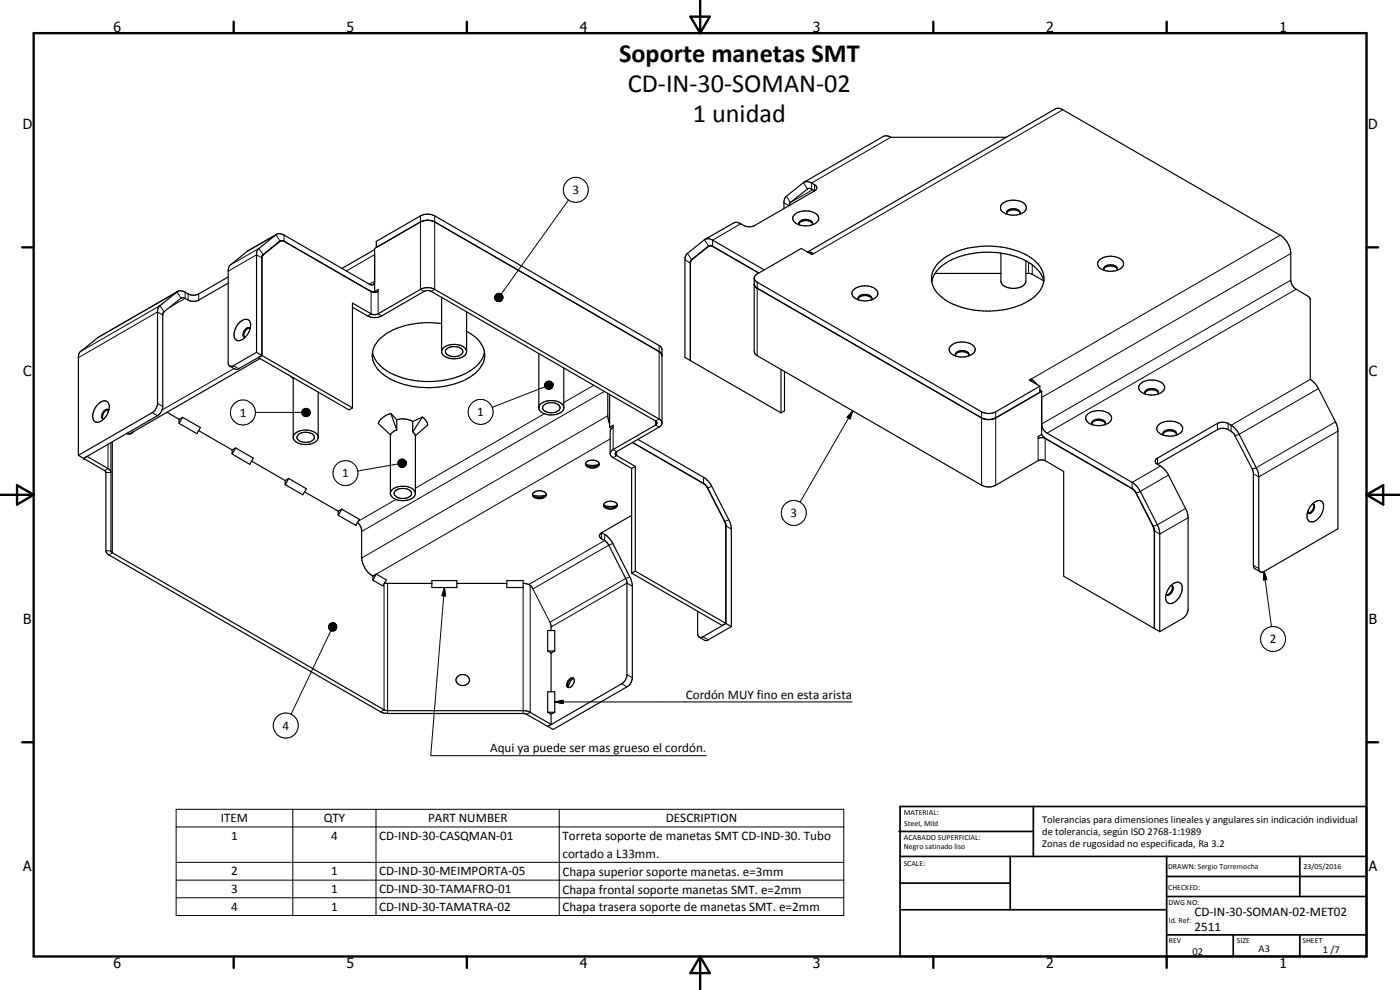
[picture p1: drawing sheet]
<svg xmlns="http://www.w3.org/2000/svg" width="420mm" height="297mm" viewBox="0 0 420 297" stroke-linecap="round" stroke-linejoin="round" font-family="sans-serif">
<g fill="none" stroke="#000" stroke-width=".35">
<path d="M244.5 57.3a.98 .98 0 0 0 .6-1 .98 .98 0 0 0-.6-.9l-2-.9-1.4 .3-5.3 4.3-.5 1.3v2.2M244.5 57.3l-1.4-.7-.8 .1-5.1 4-.4 .9M244.5 57.3l-18.1 10.4a3.9 3.9 0 0 1-4.1-.6 2.04 2.04 0 0 0-2.2-.2l-8.5 4.9M302 41.2h-34.7l-1-.4h-1l-24 13.9M83 70.3a53.4 53.4 0 0 0-14 9.3l-.5 1.3v28.2l.4 .8M84.2 72.3l-.7 .4M85.3 72.4l-.4-.1-.8 .1-5.1 4.1-.3 .5-.1 29.7M112.4 74.9l-9.8 5.7M112.9 74.3v-1.9l13.3-7.6a4.6 4.6 0 0 1 4.3 0l67.6 39 .3 .4 .3 .4-.1 22.8-.8 .7-12.7 7.4a.63 .63 0 0 0-.5 .6 .63 .63 0 0 0 .5 .6l5.6 3.3M213.1 73.7l-.3 .2M213.2 73.7l-.6 .1-5.1 4.1-.3 .5v29.7M213.2 73.7l14.5 8.2-14.4-8.2-.6 .2-5.2 4.2-.3 .9v29.2"/>
<path d="M238.2 64.6a5.4 5.4 0 0 1 6.1-.8 1.8 1.8 0 0 1 1.4 1.9 1.8 1.8 0 0 1-1.7 1.7 5.3 5.3 0 0 1-5.9-1.2l-.2-.8zM239.8 67.2a2.57 2.57 0 0 1 4.1 0M239.9 67.5a1.19 1.19 0 0 1 1.4-1.6 1.81 1.81 0 0 1 2.5 1.4l-.1 .2M242.3 75.6l74.4-42.9 .9-.2 1 .2 65.6 37.9a7.2 7.2 0 0 1 3.2 5.1v8.4a3.4 3.4 0 0 0 1.6 2.7l3.6 2.1 .6 .8v24.1l1.4 1.2 1.1 1.6 5.1 10 .7 1.9v30.2l-22.1 12.7-.8 .3-.4-.1M242.4 75.7h.9l.9 .4-.5 .3-3.2-1.9-13.3 7.7-.6 .6-.3 .6M281.5 79a21 21 0 0 1 14.8-5.2 20.4 20.4 0 0 1 14.9 5.1 6.4 6.4 0 0 1-.6 10 24 24 0 0 1-18.6 4.1 16.5 16.5 0 0 1-11.4-6 6.2 6.2 0 0 1 .9-8zM300.4 75.9v8.7a4.5 4.5 0 0 0 5.3 1.7 2.52 2.52 0 0 0 2.2-1.9v-6.1M300.4 75.9a24.4 24.4 0 0 0-17.6 3.8 7.8 7.8 0 0 0-3.2 4.8M300.4 75.9a16.2 16.2 0 0 1 12 6.4l.9 2.2M300.8 61.1a5.5 5.5 0 0 1 7 .4 1.88 1.88 0 0 1-1.4 2.7 5.3 5.3 0 0 1-6-1.2l-.1-1.1zM302.1 64a2.53 2.53 0 0 1 4 0M302.2 64.3a1.24 1.24 0 0 1 1.4-1.6 2.05 2.05 0 0 1 2.6 1.2l-.2 .4"/>
<path d="M329.7 78.2a5.2 5.2 0 0 1 7.4 .4 1.97 1.97 0 0 1-1.6 2.4 4.9 4.9 0 0 1-6-1.4l-.1-.6zM53.3 87.5l-23.8 13.7-5.7 4.7-.3 1v29.7M68.5 83.1l-8.9 5.1a4 4 0 0 1-4.4-.7l-1.3-.3-.8 .4-5.3 4.3-.4 .9-.1 28.5a3.8 3.8 0 0 1-1.6 2.5l-22.2 12.8M68.5 85l-8.9 5a3.9 3.9 0 0 1-4.3-.6l-1 .1-5.1 4.1-.3 .4-.1 28.3-.4 1.2-1.1 1.2-22.2 12.8M71.4 97.2a2.47 2.47 0 0 1 3.3-1.1 4.2 4.2 0 0 1-1.3 5.3 1.75 1.75 0 0 1-2.4 .6 1.75 1.75 0 0 1-.7-2.3zM75 98.5a1.98 1.98 0 0 0-1.6 2.7M75.1 98.6a1.16 1.16 0 0 0-1.8 .7 1.36 1.36 0 0 0 .1 1.9M105.8 92.2l4.5 2.6a4.7 4.7 0 0 0 4.2 0l12.8-7.4 .7-.2 1.2 .1 67.6 39a.66 .66 0 0 1 .4 .6 .66 .66 0 0 1-.4 .7l-12.8 7.3-.7 .5-.2 .7M110.8 87.1l1.7 .4M112.4 87.8l-1-.3-26.4-15.2h-1l-5.1 4.1-.3 .7v29.6M112.4 84.6a.95 .95 0 0 1-.6 .9 .95 .95 0 0 1-1-.2l-25.6-14.8a2.1 2.1 0 0 0-2.4-.1l-5.3 4.3-.5 .9v30.1M112.4 87.5v-13l13.8-7.9a4.9 4.9 0 0 1 4.3 0l67.3 38.9 .9 1"/>
<path d="M112.4 87.5l1.1-.6v.6l-1.1 .3M112.4 87.5l.4 .2M112.6 87.6l-.2 .2M132.5 97.1a23.7 23.7 0 0 0-17.7 3.9 6.6 6.6 0 0 0 .2 11.3 24.8 24.8 0 0 0 20.7 3.1 13.5 13.5 0 0 0 9.3-6.5 6.7 6.7 0 0 0-2.9-8.2l-2.1-1.3M132.5 89.2v16.5a4 4 0 0 0 4.8 1.9 2.81 2.81 0 0 0 2.7-2v-12M226.3 85.3l.3 .6 .6 .6 67.4 38.9a4.7 4.7 0 0 0 4.2 0l13.8-8M226.3 83.4l.3 .7 .6 .6 67.4 38.9a4.9 4.9 0 0 0 4.2 0l13.3-7.7M226.3 83.4v22.1l.7 1.1 67.6 39a4.5 4.5 0 0 0 4.2 0l13.2-7.6 1.7 .2 5.5 3.3v31.4l27.2 15.7M229.4 81l-15.9-9.1a2.04 2.04 0 0 0-2.1 0l-5.3 4.3-.5 1.4v29.6l28.8 16.7M256.2 86.9a5.3 5.3 0 0 1 7.1 .5 1.7 1.7 0 0 1-1.1 2.3 5.3 5.3 0 0 1-6.3-1l-.2-1.1zM257.5 89.7l.1-.2a2.69 2.69 0 0 1 3.8-.2l.3 .4M257.7 90a1.19 1.19 0 0 1 1.3-1.6 2.1 2.1 0 0 1 2.7 1.2l-.2 .4"/>
<path d="M280.6 82h19.8M307.9 82l1.6 .2 3.7 2M331.2 80.8a2.58 2.58 0 0 1 4.2 0M331.4 81.1l-.2-.4a1.65 1.65 0 0 1 2.2-1.2 1.46 1.46 0 0 1 1.9 1.4l-.1 .2M73.4 101.2l.2 .1M77 105.7l-6.9 4-1.2 .2M77 105.7l1.6 1M77.6 107.2v.1M77.6 107.3l27.1 15.7 1.1-.6M78.1 107.6l-39.2 22.6M78.6 106.7l-7.4 4.1-.7-.1-1.6-.8M78.6 106.7l-1 .6"/>
<path d="M78.6 106.7l27.2 15.7M87.2 112.9l.8 .8 .2-.3M88 113.6v17.8a3.8 3.8 0 0 0 4.3 1.9 3.1 3.1 0 0 0 3.2-2 3.3 3.3 0 0 0-3.9-2.3 3.5 3.5 0 0 0-3.6 2.1M95.5 117.6v13.6M111.8 105.7a10.5 10.5 0 0 0 7.4 7.1 25.9 25.9 0 0 0 22.5-1.9 8 8 0 0 0 3.7-5.2M134 104.8a3.6 3.6 0 0 1 4.8 .3 1.61 1.61 0 0 1-1.7 1.8 3.1 3.1 0 0 1-3.4-1.2zM140 105.3a4 4 0 0 0-4.8-1.9 2.81 2.81 0 0 0-2.7 2M161.7 106.1v16.5a4.3 4.3 0 0 0 5.3 1.7 2.66 2.66 0 0 0 2.2-1.9v-12M182.4 118v6.8l.6 2.3M183 118.4v9.8M234.4 110.8v13.1M235.4 111.4v11.9l-1 .6"/>
<path d="M285.2 103.9a5.3 5.3 0 0 1 7.3 .4 1.94 1.94 0 0 1-1.6 2.4 5.3 5.3 0 0 1-5.8-1.1l-.3-.8zM286.7 106.6l.1-.3a2.74 2.74 0 0 1 3.8-.1l.2 .4M286.8 106.8l-.1-.2a1.38 1.38 0 0 1 1.5-1.4h1.1a1.22 1.22 0 0 1 1.3 1.6M309.4 113.7l1.8 1.7M309.4 113.7v.6M309.4 113.7l-.5 .3 3.2 1.9M312.1 116.9l.1 .3M312.1 115.9v1.8M312.1 117.1l.5 .3M312.6 117.4v12.9l-1 .6v.7l.7-.3 1.2 .1 26.3 15.2 .6 .6M342.3 115.1l.9-.6a6.4 6.4 0 0 1 4.6-.1 1.84 1.84 0 0 1 1.7 1.6 1.84 1.84 0 0 1-1.3 2 5.4 5.4 0 0 1-6.3-1l-.2-.8zM343.6 117.9a2.58 2.58 0 0 1 4.1 0"/>
<path d="M343.7 118.2a1.19 1.19 0 0 1 1.4-1.6 2.05 2.05 0 0 1 2.6 1.3l-.2 .3M23.5 136.6l1.6 .9M25.1 137.5l6.3 3.7 .4 .4v23.7l.6 1 82.1 47.4 1.8 .4h41l7 3.8 1.1-.6M26.2 136.9h.1M26.2 136.9l6.7 4 .4 .9M26.2 136.9l-1.1 .6M29 121.7a2.47 2.47 0 0 1 3.3-1.1 4.2 4.2 0 0 1-1.4 5.3 1.72 1.72 0 0 1-3-.3 4.8 4.8 0 0 1 1.1-3.9zM32.5 122.9l-.5-.1a2.26 2.26 0 0 0-1.5 2.3l.1 .4 .5 .2M32.5 122.9l.2 .2M32.6 123a1.96 1.96 0 0 0-1.6 2.7M33.3 132.8v32.5l.4 .6 81.8 47.2 .8 .1h41.1l1.4 .4 6.6 3.7M38 130.1l.9 .1"/>
<path d="M39 130.1l-.1 .1M40 129.5l-1.1 .7M50.1 123.7l3.7 2.1M53.8 125.8v1.2M54.8 125.2l-1 1.8M54.8 125.2l-1 .6M54.8 125.2l5.3 3.1-1 1.8-5.3-3.1M59.6 129.2l10.1 5.8M69.7 135v1.2M70.7 134.4l5.3 3.1-1 1.8-5.3-3.1M70.7 134.4l-1 1.8M70.7 134.4l-1 .6"/>
<path d="M75.5 138.3l10.1 5.9M89.6 130.3a3.3 3.3 0 0 1 4.7 .8 1.84 1.84 0 0 1-2.1 1.6 2.52 2.52 0 0 1-3.1-1.6zM105.8 122.4v-31.5l5.8 3.4 1.4 .1 13.2-7.6a4.6 4.6 0 0 1 4.3 0l67.6 39.1 .6 .8M117.2 130.4v17.9a2.83 2.83 0 0 0 2.4 1.8l1.4 .1a3.5 3.5 0 0 0 3.7-2.1M117.3 124l1.8 5M117.3 124l1.8 1.9M117.3 124a5.6 5.6 0 0 0-3.8 3l3.7 3.5 .8-1 1.1-.5M119.1 125.9a5.8 5.8 0 0 1 4.8 .6M119.1 125.9v3.1M123.9 126.5v3M123.9 129.5l.8 1.2M124.7 130.7v17.4"/>
<path d="M126.8 125.1l-2.9 4.4M126.8 125.1l-2.9 1.4M126.8 125.1l1 1 .6 1.4-3.7 3.2M163.1 121.6a3.5 3.5 0 0 1 4.9 .3l.1 .3a2.3 2.3 0 0 1-2.9 1.6 2.17 2.17 0 0 1-2.4-1.5zM169.2 122.1a3.8 3.8 0 0 0-4.3-1.9 3.3 3.3 0 0 0-3.2 2.1M175.7 139.1a2.5 2.5 0 0 0 3.5 .7l.6-.7M175.8 138.8a2.65 2.65 0 0 1 4.1 .4 2.37 2.37 0 0 1-3.5 .9l-.7-.7zM175.9 139.4a6.1 6.1 0 0 0 3.8 0M183 128.2l1-.6v.6l-.5 .4M183 128.2l.5 .4M183.1 136.1l.1 .5 .6 .6 5.8 3.3M183.5 128.6l-.4 .9v6.6"/>
<path d="M189.8 132.8l21.8 12.6M190.7 140v31.4M190.7 140l-1.1 .5M191.4 131.8l20.5 11.9 1.5 1.8 5.5 10.9 .6 2.3v29.3M312.5 130.4h.1M312.6 130.3l1.6 1.5M312.6 127.5a3.4 3.4 0 0 0 1.6 2.5l25.9 14.9 1 .9 1.1 1.6 5.3 10.5 .6 1.9v29.7M326.4 124.3a5.5 5.5 0 0 1 6.9 .3 1.74 1.74 0 0 1-1.4 2.7 5.1 5.1 0 0 1-5.9-1.1l-.1-1.1zM327.7 127.1a2.53 2.53 0 0 1 4.1 0M327.8 127.4a1.37 1.37 0 0 1 1.7-1.6 1.57 1.57 0 0 1 2.2 1.5l-.1 .1M347.4 139.3a.98 .98 0 0 1-.7-.9 .98 .98 0 0 1 .7-.9l18-10.5a4.3 4.3 0 0 1 4.8 1.1l1.5 1.8 5.9 11.8 .2 1.4v27.7l.4 .8M347.4 139.3l18-10.4a4 4 0 0 1 5.3 1.9l5.4 10.8 .1 28 .3 .9 1.7 1.1"/>
<path d="M347.4 139.3a7.4 7.4 0 0 1 3.3 3.2l5.1 10.1 .7 1.8 .1 28.4a3.5 3.5 0 0 1-1.6 2.7l-6.9 4M347.7 127.4a5.7 5.7 0 0 1 6.8 .1 1.8 1.8 0 0 1 .3 1.9 1.8 1.8 0 0 1-1.5 1.1 4.8 4.8 0 0 1-6.1-1.5v-.8zM349 130.3a2.53 2.53 0 0 1 4.1 0M349.2 130.6a1.03 1.03 0 0 1 0-1.1 1.03 1.03 0 0 1 1-.5 2.76 2.76 0 0 1 2.8 .8v.8M85.6 144.2v1.2M86.6 143.6l-1 1.8M86.6 143.6l-1 .6M86.6 143.6l5.3 3-1 1.9-5.3-3.1M91.4 147.6l10.1 5.8M101.5 153.4v1.2M102.6 152.8l5.3 3-1.1 1.8-5.3-3M102.6 152.8l-1.1 1.8"/>
<path d="M102.6 152.8l-1.1 .6M107.3 156.8l.8 1 .4 1.2v8.3a7 7 0 0 0 3.4 5.5M117.2 148a3.4 3.4 0 0 1 4-2.1 3.2 3.2 0 0 1 3.5 2.2M118.6 147.4a3.6 3.6 0 0 1 4.8 .3 1.65 1.65 0 0 1-2 1.8 2.28 2.28 0 0 1-3.1-1.8zM159.8 148.3l.1 .2a2.69 2.69 0 0 0 3.8 .1l.2-.3M159.9 148a2.67 2.67 0 0 1 4 .2 1.23 1.23 0 0 1-1.4 1.4 2.37 2.37 0 0 1-2.6-.8zM160 148.6l1.2 .2 2.6-.2M180.5 159.9l1.6 .9 1.3 1.4 5.9 11.3 .4 1.5 .1 28.6a3.4 3.4 0 0 1-1.6 2.5l-22.2 12.8-1.6-.9M180.5 159.9a.96 .96 0 0 0-.6 .9 .96 .96 0 0 0 .6 .9l1.2 .6 .8 1 5.6 11.1v28.6l-.4 1-1.1 1.1-22.2 12.9M181.2 151.4a2.47 2.47 0 0 0 4 0M181.3 151.7a6.2 6.2 0 0 0 3.8 0M181.4 151a2.61 2.61 0 0 1 3.9 .5 2.43 2.43 0 0 1-3.7 .8l-.4-.5z"/>
<path d="M189.6 154.6l-9.1 5.3M189.6 140.5v31.5M211.1 145.1l.5 .3M211.6 145.4l.4 .5M211.6 145.4l.4 .4M212 145.9l5.8 11.3v29.8M212 145.8l5.5 10.6 .4 1.1v29.6M339.7 146.6l.5 .3M340.2 146.9l.2 .2M340.4 147.2l6.1 11.8v29.6l1.6 .9M340.4 147.1l6 11.7M346.4 158.7v29.9"/>
<path d="M392.4 153.8l.1 .2M393.8 151.3a2.07 2.07 0 0 1 3.1-.6 4.5 4.5 0 0 1-3.4 5.9 1.74 1.74 0 0 1-1.2-2.5l.5-1.3zM393.9 151.1a1.4 1.4 0 0 1 0 2.4l-.9 .6-.5-.1M394.1 151.2a1.98 1.98 0 0 1-1.6 2.7M111.9 172.8v1.3M112.9 172.3l-1 1.8M112.9 172.3l-1 .5M112.9 172.3l3 1.7-1 1.8-3-1.7M115.4 174.9l.7 .1h13.5M129.6 174.2h7.5v2.1h-7.5zM137.1 175h15M152.1 174.2h4.9v2.1h-4.9z"/>
<path d="M157 175h.4a2.65 2.65 0 0 1 2.2 1.1M189.6 172l27.1 15.7 1.1-.7M190.7 171.4l27.1 15.6M190.7 171.4l-1.1 .6M351.4 175.8a2.01 2.01 0 0 1 3.2-.4 4.6 4.6 0 0 1-3.5 5.7 1.74 1.74 0 0 1-1.2-2.5l.7-1.7zM351.5 175.6a1.28 1.28 0 0 1 .1 2.2l-.8 .7-.6 .1-.2-.3M351.6 175.6a1.94 1.94 0 0 1-1.6 2.8M164.4 195.3v-6.1h2.1v6.1M164.4 195.3h2.1M164.4 195.3l1 .6 1.1-.6M165.3 187.2l.1 2M165.4 195.9v11.7"/>
<path d="M209.4 183.4v6.8l.1 .5 .4 .5M217.9 187.1l-6.9 4-.7 .2-.4-.1M217.9 187.1l1.6 .9M219.5 188l-7.4 4.2-.7-.1-1.5-.9M346.5 188.5l-.1 .1M137.2 203.1a2.05 2.05 0 0 1 2.3-.7 2.05 2.05 0 0 1 1.4 2 2.03 2.03 0 0 1-2.4 1.3 2.03 2.03 0 0 1-1.6-2.2zM164.4 213.7v-6.1h2.1v6.1M164.4 213.7h2.1M164.4 213.7l1 .6 1.1-.6M164.4 217.9v.1M165.4 214.3v3M170.6 204l.5-.4a.74 .74 0 0 1 .8-.2 .74 .74 0 0 1 .5 .8 2.02 2.02 0 0 1-1.9 2.1 1.59 1.59 0 0 1 .1-2.3z"/>
<path d="M171.9 203.5a2.12 2.12 0 0 0-1.4 2.8M171.9 203.5h.2M172 203.5l-.9 1.1-.6 1.6"/>
</g>
<g fill="none" stroke="#000" stroke-width=".3">
<path d="M319 32.9l-74.8 43.2M170.6 60l-20.2 28.2M241.1 54.8l1.2 1.9 .2-.1M243.9 56.9l-6.7 3.8-1.2-1.8M244.5 55.4v1.9M267.3 41.2l-23.7 13.7v1.8M78.6 77.4l-1.6-.9-8.5 4.9M78.6 77.5h.1M78.9 76.4l-1.2-1.9-8.5 4.9M79 76.5l-.3 .1M84 72.3l-1.2-1.9-8.5 4.9M84.1 72.4l-.6 .4"/>
<path d="M85.2 72.4h.1M85.2 70.5v1.9M112.4 76.4l-8.5 4.9M126.2 64.8v22l1.1 .6M130.5 64.8v22l-1.1 .6M205.6 78l1.7 .9M206.3 76l1.2 1.9 .6-.3M211.4 71.9l1.2 1.9 .2-.1M213.9 74h.1M222.3 67.1l-8.4 5v1.8M235.3 60.8l1.5 .9M308.7 78.7v3.3"/>
<path d="M309.8 79.5v2.8M384.2 70.6l-74.8 43.1M387.4 76.1l-74.8 43.2M48.8 94.5l-1.5-.9-23.8 13.7M49.2 93.6l-1.2-1.9-23.8 13.7M54.3 89.5l-1.2-1.9-23.7 13.7M55.6 87.7v1.8l-4.6 2.7M56.5 88.2v1.8M59.6 88.2v1.8M110.8 87.1v.1M111.4 87.5v6.6l-1.1 .7M112.4 84.4l-1.6 .9"/>
<path d="M113.5 87.5v6.6l1 .7M148.5 89.1l.5 1.2zM148.5 89.4l.5 .9zM148.5 88.8l.5 1.5zM148.5 89.6l.5 .7zM148.6 89.9l.4 .4zM148.7 88.6l.1-.2 .2 1.9zM148.7 88.6l.3 1.7-.5-1.5zM148.8 90.1l.2 .2zM148.8 88.4l.2-.2v2.1zM148.9 88.2v2.1M149 90.3l.5 .2z"/>
<path d="M149 90.3l.8 .2zM149 90.3l1 .2zM149 90.3h1.3zM149 90.3l1.5-.1zM149 90.3l1.7-.3zM149 90.3l1.8-.5-.1 .2zM149 90.3l1.9-.8-.1 .3zM149 90.3l1.9-1v.2zM149 90.3l1.9-1.3v.3zM149 90.3l1.9-1.5v.2zM149 88.2l.3-.1-.3 2.2zM149.2 88.1v2.2"/>
<path d="M149.3 88.1l.3-.1-.6 2.3zM149.6 88h.2l-.8 2.3zM149.8 88l.3 .1-1.1 2.2zM150.1 88.1l.2 .1-1.3 2.1zM150.3 88.2l.3 .1-1.6 2zM150.6 88.3l.1 .2-1.7 1.8zM150.7 88.5l.2 .3-1.9 1.5zM227.2 84.7v22M387.4 84.1l-74.8 43.1M389 86.8l-74.8 43.2M70.1 109.7l1.6 .9M70.2 110.6l-21.6 12.4"/>
<path d="M163.5 115.4l2.4-.3-2.4 .6zM163.5 115.7l2.4-.6-2.4 .9zM163.5 116l2.4-.9-2.3 1.1zM163.5 115.2h2.4M163.5 115.1h2.4l-2.4 .3zM163.5 116.1l-15.8 6.1M163.5 115h2.4M163.6 116.2l2.3-1.1-2.2 1.3zM163.6 114.9l.3-.2 2 .4zM163.6 114.9l2.3 .2h-2.4zM163.7 116.4l2.2-1.3-2 1.5zM163.9 114.7l.2-.2 1.8 .6z"/>
<path d="M163.9 116.6l2-1.5-1.7 1.6zM164.1 114.5l.2-.1 1.6 .7zM164.2 116.7l1.7-1.6-1.5 1.7zM164.3 114.4l.3-.1 1.3 .8zM164.6 114.3h.3l1 .8zM164.9 114.3l1 .8zM165.1 114.4l.8 .7zM165.4 114.6l.5 .5zM165.6 114.7l.3 .4zM165.9 115.1l-1.2 1.7h-.3zM165.9 115.1l-.9 1.7h-.3zM165.9 115.1l-.7 1.6-.2 .1z"/>
<path d="M165.9 115.1l-.7 1.6zM165.9 115.1l-.5 1.5zM165.9 115.1l-.3 1.3zM165.9 115.1l-.1 1.1zM165.9 115.1v.9zM165.9 115.1v.6zM165.9 115.1v.3zM178.2 115.6l-9 5.2M181.4 117.4l-72.9 42.1M197.8 103.7v22l-1 .6v1.3l1 .5M393.2 113.8l-23.7 13.8v1.8M395.7 116.6l-23.8 13.7-1.2 .5"/>
<path d="M32.4 122.9v.9M32.4 133.3v7.3l-1 .6M33.7 132.5v33.4l-1 .6M45.7 123.8l1.6 .9M47.3 121l1.5 1M76.7 123.7h13.9M90.6 123.6l2.5 .1-2.5 .2zM90.6 123.9l2.5-.2-2.5 .5zM90.6 123.8h2.5M90.6 123.4l2.5 .3-2.5-.1zM90.6 124.2l2.5-.5-2.3 .7zM90.8 123.1l.1-.2 2.2 .8z"/>
<path d="M90.8 123.1l2.3 .6-2.5-.3zM90.8 124.4l2.3-.7-2.2 .9zM90.9 122.9l.2-.2 2 1zM90.9 124.6l2.2-.9-2 1.1zM91.1 122.7l.3-.1 1.7 1.1zM91.1 124.8l2-1.1-1.7 1.2zM91.4 122.6h.2l1.5 1.1zM91.4 124.9l1.7-1.2-1.5 1.3zM91.6 122.6l.3-.1 1.2 1.2zM91.6 125l1.5-1.3-1.2 1.3zM91.9 122.5l.2 .1 1 1.1zM92.1 122.6l1 1.1z"/>
<path d="M92.4 122.7l.7 1zM92.7 122.8l.4 .9zM92.8 123l.3 .7zM93 123.2l.1 .5zM93.1 123.7l-1 1.3h-.2zM93.1 123.7l-.7 1.2-.3 .1zM93.1 123.7l-.7 1.2zM93.1 123.7l-.4 1zM93.1 123.7l-.3 .8zM93.1 123.7l-.1 .6zM93.1 123.7l-.1 .3zM119.4 138.8h2.5l-2.5 .3z"/>
<path d="M119.4 139.1l2.5-.3-2.4 .5zM119.4 139.2l-12 2.1M119.4 138.7h2.5M119.4 138.9h2.5M119.5 138.6l2.4 .2h-2.5zM119.5 139.3l2.4-.5-2.4 .8zM119.5 139.6l2.4-.8-2.2 1zM119.6 138.3l.2-.2 2.1 .7zM119.6 138.3l2.3 .5-2.4-.2zM119.7 139.8l2.2-1-2 1.2zM119.8 138.1l.2-.2 1.9 .9zM119.9 140l2-1.2-1.8 1.3z"/>
<path d="M120 137.9l.2-.1 1.7 1zM120.2 137.8h.3l1.4 1zM120.5 137.8h.3l1.1 1zM120.8 137.8l1.1 1zM121 137.8l.9 1zM121.3 137.9l.6 .9zM121.5 138.1l.4 .7zM121.7 138.3l.2 .5zM121.9 138.8l-1 1.4-.2 .1zM121.9 138.8l-.7 1.3-.3 .1zM121.9 138.8l-.7 1.3zM121.9 138.8l-.5 1.2z"/>
<path d="M121.9 138.8l-.3 1zM121.9 138.8l-.2 .8zM121.9 138.8v.5zM121.9 138.8v.3zM163.4 124.1l-38.7 22.4M182.4 124.8l-73.9 42.6M183.1 131.7l-71.2 41.1M184 128.2v6.7l1.1 .6v1.2l-1.1 .6M255.9 123.3l-.8 2.4-.9-.5zM255.9 123.3l-15.8 27.4M294.6 123.6v22M298.8 123.6v22"/>
<path d="M311.6 131.6v6.6M313.7 131.6v6.6M347.4 137.5v1.8M348.3 139.8l-8.5 4.9-.1 1.9M365.4 127v1.9M368.6 127v1.9M400.8 126.6l-23.8 13.7-1.2 .5M401.5 129.4l-23.7 13.7-1.6-.9M31.8 141.8h1.5M118.8 149.9l-11.3 6.5M120.1 140.1l1.8-1.3-1.5 1.4zM120.4 140.2l1.5-1.4-1.2 1.5z"/>
<path d="M180.5 159.9v1.8M211.1 143.2v1.9M213.6 145.9l-1.3 .5M217.8 157.9l1.7 .8M218.7 156l-1.2 .5M346.1 157.9h-.1M350.7 142.5l-8.5 4.9-1.3 .6M355.8 152.6l-8.5 4.9-1.2 .4M356.6 155.4l-8.5 4.8-1.7-.9M392.6 153.1v.9M31.8 165.3h1.5M115.3 175.1v37.9l-1.1 .6"/>
<path d="M116.3 175v39.1M133.4 176.3l.3 2.5-1-.1zM133.4 176.3l-4.1 50.4h82.7M157 176.3v37.8M159.1 175.6v38.1l-1 .6M159.6 176.1l.3 .6M159.9 176.7l5.1 10M181.5 160.4v1.8l-22.8 13.2M183.9 163.1l-1.2 .5-22.8 13.1M189 173.1l-1.2 .5-22.8 13.1M189.8 175.9l-1.6-.9-22.8 13.1M376.2 169.6l1.6 1"/>
<path d="M379.4 171.4l.8 2.5-1 .1zM379.4 171.4l2.2 16.6M98.6 188l1.8-1-1.8 1.3zM98.6 188.3l1.8-1.3-1.7 1.6zM98.6 187.8l1.8-.8-1.8 1zM98.7 188.6l1.7-1.6-1.6 1.8zM98.8 187.5l1.6-.5-1.8 .8zM98.9 187.3l.2-.2 1.3-.1zM98.9 187.3l1.5-.3-1.6 .5zM99.1 187.1l1.3-.1zM99.3 189.3l-11.9 25M99.3 187h1.1z"/>
<path d="M99.6 186.9l.8 .1zM99.9 186.9l.5 .1zM100.4 187l-1.4 2-.2-.2zM100.4 187l-1.2 2.2-.2-.2zM100.4 187l-1 2.3-.2-.1zM100.4 187l-.7 2.4-.3-.1zM100.4 187l-.4 2.4h-.3zM100.4 187l-.2 2.3-.2 .1zM100.4 187l.1 2.2-.3 .1zM100.4 187l.3 2-.2 .2zM100.4 187l.5 1.8-.2 .2zM100.4 187l.6 1.6-.1 .2z"/>
<path d="M100.4 187l.6 1.6zM100.4 187l.7 1.1-.1 .2zM100.4 187l.7 1.1zM100.4 187l.6 .8zM100.4 187l.6 .6zM100.4 187l.4 .3zM100.4 187l.2 .1zM100.4 187v2.3M100.5 187v2.2M165 186.7l.3 .5M211 191.1l1.5 .9M166.5 210.6l2.5-.5v1z"/>
<path d="M166.5 210.6h89.2M186.6 205.1l1.6 1M188.2 202.4l1.6 .9M52.9 242.8h200.3v31.9h-200.3zM52.9 248.1h200.3M52.9 258.7h200.3M87.9 242.8v31.9M112.8 242.8v31.9M167.8 242.8v31.9M52.9 264.1h200.3M52.9 269.4h200.3"/>
<circle cx="172.8" cy="57" r="3.7"/>
<circle cx="72.9" cy="123.8" r="3.7"/>
<circle cx="144.2" cy="123.6" r="3.8"/>
<circle cx="103.7" cy="141.9" r="3.7"/>
<circle cx="238.2" cy="153.9" r="3.8"/>
<circle cx="382.1" cy="191.7" r="3.8"/>
<circle cx="85.8" cy="217.7" r="3.8"/>
</g>
<circle cx="25.1" cy="137.5" r=".18" fill="#000"/>
<g fill="none" stroke="#000" stroke-width=".71">
<path d="M10.1 9.9h400v277.1h-400zM70.1 6.5v3.4M140.1 6.5v3.4M207.2 5h5.8l-2.9 4.9zM210.1 0v9.9M280.1 6.5v3.4M350.1 6.5v3.4M6.7 74.2h3.4M410.1 74.2h3.5M.1 148.5h10M5.1 145.6l5 2.9-5 2.9zM410.1 148.5h10"/>
<path d="M410.1 148.5l5-2.9v5.8zM6.7 222.7h3.4M410.1 222.7h3.5M70.1 287v3.4M140.1 287v3.4M210.1 287v10M210.1 287l2.9 5h-5.8zM280.1 287v3.4M350.1 287v3.4"/>
</g>
<g fill="none" stroke="#000" stroke-width=".51">
<path d="M269.8 249.5h40.3M270.1 242h140v45h-140zM270.1 257h140M303.2 257v16M310.1 242v15M350.1 257v30M390.1 257v12M270.1 265h33.1M270.1 273h80M350.1 269h60M350.1 263h60M350.1 280.5h60"/>
<path d="M370.1 280.5v6.5M390.1 280.5v6.5"/>
</g>
<g fill="#000">
<path d="M149 90.3l.5 .2zM149 90.3l.8 .2zM149 90.3l1 .2zM149 90.3h1.3zM149 90.3l1.5-.1zM149 90.3l1.7-.3zM149 90.3l1.8-.5-.1 .2zM149 90.3l1.9-.8-.1 .3zM149 90.3l1.9-1v.2zM149 90.3l1.9-1.3v.3zM149 90.3l1.9-1.5v.2zM150.7 88.5l.2 .3-1.9 1.5z"/>
<path d="M150.6 88.3l.1 .2-1.7 1.8zM150.3 88.2l.3 .1-1.6 2zM150.1 88.1l.2 .1-1.3 2.1zM149.8 88l.3 .1-1.1 2.2zM149.6 88h.2l-.8 2.3zM149.3 88.1l.3-.1-.6 2.3zM148.7 88.6l.1-.2 .2 1.9zM148.7 88.6l.3 1.7-.5-1.5zM148.5 88.8l.5 1.5zM148.5 89.1l.5 1.2zM148.5 89.4l.5 .9zM148.5 89.6l.5 .7z"/>
<path d="M148.6 89.9l.4 .4zM148.8 90.1l.2 .2zM165.6 114.7l.3 .4zM165.4 114.6l.5 .5zM165.1 114.4l.8 .7zM164.9 114.3l1 .8zM164.6 114.3h.3l1 .8zM164.3 114.4l.3-.1 1.3 .8zM164.1 114.5l.2-.1 1.6 .7zM163.9 114.7l.2-.2 1.8 .6zM163.6 114.9l.3-.2 2 .4zM163.5 115.4l2.4-.3-2.4 .6z"/>
<path d="M163.5 115.7l2.4-.6-2.4 .9zM163.5 116l2.4-.9-2.3 1.1zM163.6 116.2l2.3-1.1-2.2 1.3zM163.7 116.4l2.2-1.3-2 1.5zM163.9 116.6l2-1.5-1.7 1.6zM164.2 116.7l1.7-1.6-1.5 1.7zM165.9 115.1l-1.2 1.7h-.3zM165.9 115.1l-.9 1.7h-.3zM165.9 115.1l-.7 1.6-.2 .1zM165.9 115.1l-.7 1.6zM165.9 115.1l-.5 1.5zM165.9 115.1l-.3 1.3z"/>
<path d="M165.9 115.1l-.1 1.1zM165.9 115.1v.9zM165.9 115.1v.6zM165.9 115.1v.3zM93 123.2l.1 .5zM92.8 123l.3 .7zM92.7 122.8l.4 .9zM92.4 122.7l.7 1zM92.1 122.6l1 1.1zM91.9 122.5l.2 .1 1 1.1zM91.6 122.6l.3-.1 1.2 1.2zM91.4 122.6h.2l1.5 1.1z"/>
<path d="M91.1 122.7l.3-.1 1.7 1.1zM90.9 122.9l.2-.2 2 1zM90.8 123.1l.1-.2 2.2 .8zM90.8 123.1l2.3 .6-2.5-.3zM90.6 124.2l2.5-.5-2.3 .7zM90.8 124.4l2.3-.7-2.2 .9zM90.9 124.6l2.2-.9-2 1.1zM91.1 124.8l2-1.1-1.7 1.2zM91.4 124.9l1.7-1.2-1.5 1.3zM91.6 125l1.5-1.3-1.2 1.3zM93.1 123.7l-1 1.3h-.2zM93.1 123.7l-.7 1.2-.3 .1z"/>
<path d="M93.1 123.7l-.7 1.2zM93.1 123.7l-.4 1zM93.1 123.7l-.3 .8zM93.1 123.7l-.1 .6zM93.1 123.7l-.1 .3zM121.7 138.3l.2 .5zM121.5 138.1l.4 .7zM121.3 137.9l.6 .9zM121 137.8l.9 1zM120.8 137.8l1.1 1zM120.5 137.8h.3l1.1 1zM120.2 137.8h.3l1.4 1z"/>
<path d="M120 137.9l.2-.1 1.7 1zM119.8 138.1l.2-.2 1.9 .9zM119.6 138.3l.2-.2 2.1 .7zM119.6 138.3l2.3 .5-2.4-.2zM119.4 139.1l2.5-.3-2.4 .5zM119.5 139.3l2.4-.5-2.4 .8zM119.5 139.6l2.4-.8-2.2 1zM119.7 139.8l2.2-1-2 1.2zM119.9 140l2-1.2-1.8 1.3zM120.1 140.1l1.8-1.3-1.5 1.4zM120.4 140.2l1.5-1.4-1.2 1.5zM121.9 138.8l-1 1.4-.2 .1z"/>
<path d="M121.9 138.8l-.7 1.3-.3 .1zM121.9 138.8l-.7 1.3zM121.9 138.8l-.5 1.2zM121.9 138.8l-.3 1zM121.9 138.8l-.2 .8zM121.9 138.8v.5zM121.9 138.8v.3zM255.9 123.3l-.8 2.4-.9-.5zM133.4 176.3l.3 2.5-1-.1zM379.4 171.4l.8 2.5-1 .1zM99.9 186.9l.5 .1zM99.6 186.9l.8 .1z"/>
<path d="M99.3 187h1.1zM99.1 187.1l1.3-.1zM98.9 187.3l.2-.2 1.3-.1zM98.9 187.3l1.5-.3-1.6 .5zM98.8 187.5l1.6-.5-1.8 .8zM98.6 187.8l1.8-.8-1.8 1zM98.6 188l1.8-1-1.8 1.3zM98.6 188.3l1.8-1.3-1.7 1.6zM98.7 188.6l1.7-1.6-1.6 1.8zM100.4 187l-1.4 2-.2-.2zM100.4 187l-1.2 2.2-.2-.2zM100.4 187l-1 2.3-.2-.1z"/>
<path d="M100.4 187l-.7 2.4-.3-.1zM100.4 187l-.4 2.4h-.3zM100.4 187l.5 1.8-.2 .2zM100.4 187l.6 1.6-.1 .2zM100.4 187l.6 1.6zM100.4 187l.7 1.1-.1 .2zM100.4 187l.7 1.1zM100.4 187l.6 .8zM100.4 187l.6 .6zM100.4 187l.4 .3zM100.4 187l.2 .1zM166.5 210.6l2.5-.5v1z"/>
</g>
<path d="M90.6 123.5h2.5M100.2 187v2.4" fill="none" stroke="#000" stroke-width=".38"/>
<path d="M90.6 124h2.5" fill="none" stroke="#000" stroke-width=".42"/>
<g font-size="7.9">
<text x="185.8" y="18.6">Soporte manetas SMT</text>
<text x="188.5" y="27.6">CD-IN-30-SOMAN-02</text>
<text x="208" y="36.6">1 unidad</text>
</g>
<g font-size="4.2">
<text x="34" y="9.6">6</text>
<text x="104" y="9.6">5</text>
<text x="174" y="9.6">4</text>
<text x="244" y="9.6">3</text>
<text x="314" y="9.6">2</text>
<text x="384" y="9.6">1</text>
<text x="6.8" y="38.7">D</text>
<text x="410.6" y="38.7">D</text>
<text x="7" y="112.9">C</text>
<text x="410.8" y="112.9">C</text>
<text x="7" y="187.1">B</text>
<text x="410.8" y="187.1">B</text>
<text x="7" y="261.4">A</text>
<text x="410.8" y="261.4">A</text>
<text x="34" y="290.4">6</text>
<text x="104" y="290.4">5</text>
<text x="174" y="290.4">4</text>
<text x="244" y="290.4">3</text>
<text x="314" y="290.4">2</text>
<text x="384" y="290.4">1</text>
</g>
<g font-size="3.9">
<text x="171.8" y="58.3">3</text>
<text x="72" y="125.1">1</text>
<text x="143.2" y="124.9">1</text>
<text x="102.7" y="143.3">1</text>
<text x="237.2" y="155.2">3</text>
<text x="381.1" y="193">2</text>
<text x="205.8" y="209.6">Cordón MUY fino en esta arista</text>
<text x="84.8" y="218.9">4</text>
<text x="147.1" y="225.7">Aqui ya puede ser mas grueso el cordón.</text>
<text x="66.3" y="246.7">ITEM</text>
<text x="97.1" y="246.8">QTY</text>
<text x="128.5" y="246.7">PART NUMBER</text>
<text x="199.8" y="246.8">DESCRIPTION</text>
<text x="69.4" y="252.1">1</text>
<text x="99.4" y="252.1">4</text>
<text x="113.8" y="252.1">CD-IND-30-CASQMAN-01</text>
<text x="168.8" y="252.1">Torreta soporte de manetas SMT CD-IND-30. Tubo</text>
<text x="168.8" y="257.4">cortado a L33mm.</text>
<text x="69.4" y="262.7">2</text>
<text x="99.4" y="262.7">1</text>
<text x="113.8" y="262.7">CD-IND-30-MEIMPORTA-05</text>
<text x="168.8" y="262.8">Chapa superior soporte manetas. e=3mm</text>
<text x="69.4" y="268">3</text>
<text x="99.4" y="268">1</text>
<text x="113.8" y="268">CD-IND-30-TAMAFRO-01</text>
<text x="168.8" y="268.1">Chapa frontal soporte manetas SMT. e=2mm</text>
<text x="69.4" y="273.3">4</text>
<text x="99.4" y="273.3">1</text>
<text x="113.8" y="273.3">CD-IND-30-TAMATRA-02</text>
<text x="168.8" y="273.4">Chapa trasera soporte de manetas SMT. e=2mm</text>
<text x="358.5" y="275">CD-IN-30-SOMAN-02-MET02</text>
<text x="358.5" y="279.4">2511</text>
</g>
<g font-size="3.1">
<text x="312.7" y="246.8">Tolerancias para dimensiones lineales y angulares sin indicación individual</text>
<text x="312.7" y="250.4">de tolerancia, según ISO 2768-1:1989</text>
<text x="312.7" y="254">Zonas de rugosidad no especificada, Ra 3.2</text>
<text x="357.9" y="286.4">02</text>
<text x="377.7" y="285.6">A3</text>
<text x="397" y="285.9">1 /7</text>
</g>
<g font-size="2.4">
<text x="271.2" y="244.4">MATERIAL:</text>
<text x="271.3" y="252">ACABADO SUPERFICIAL:</text>
<text x="271.4" y="247.9">Steel, Mild</text>
<text x="271.3" y="254.6">Negro satinado liso</text>
<text x="271.2" y="259.7">SCALE:</text>
<text x="350.6" y="260.8">DRAWN: Sergio Torremocha</text>
<text x="391.2" y="260.6">23/05/2016</text>
<text x="350.6" y="267">CHECKED:</text>
<text x="350.6" y="271.4">DWG NO:</text>
<text x="350.8" y="276.9">Id. Ref:</text>
<text x="350.8" y="282.8">REV</text>
<text x="371.2" y="282.9">SIZE</text>
<text x="390.9" y="282.9">SHEET</text>
</g>
</svg>
